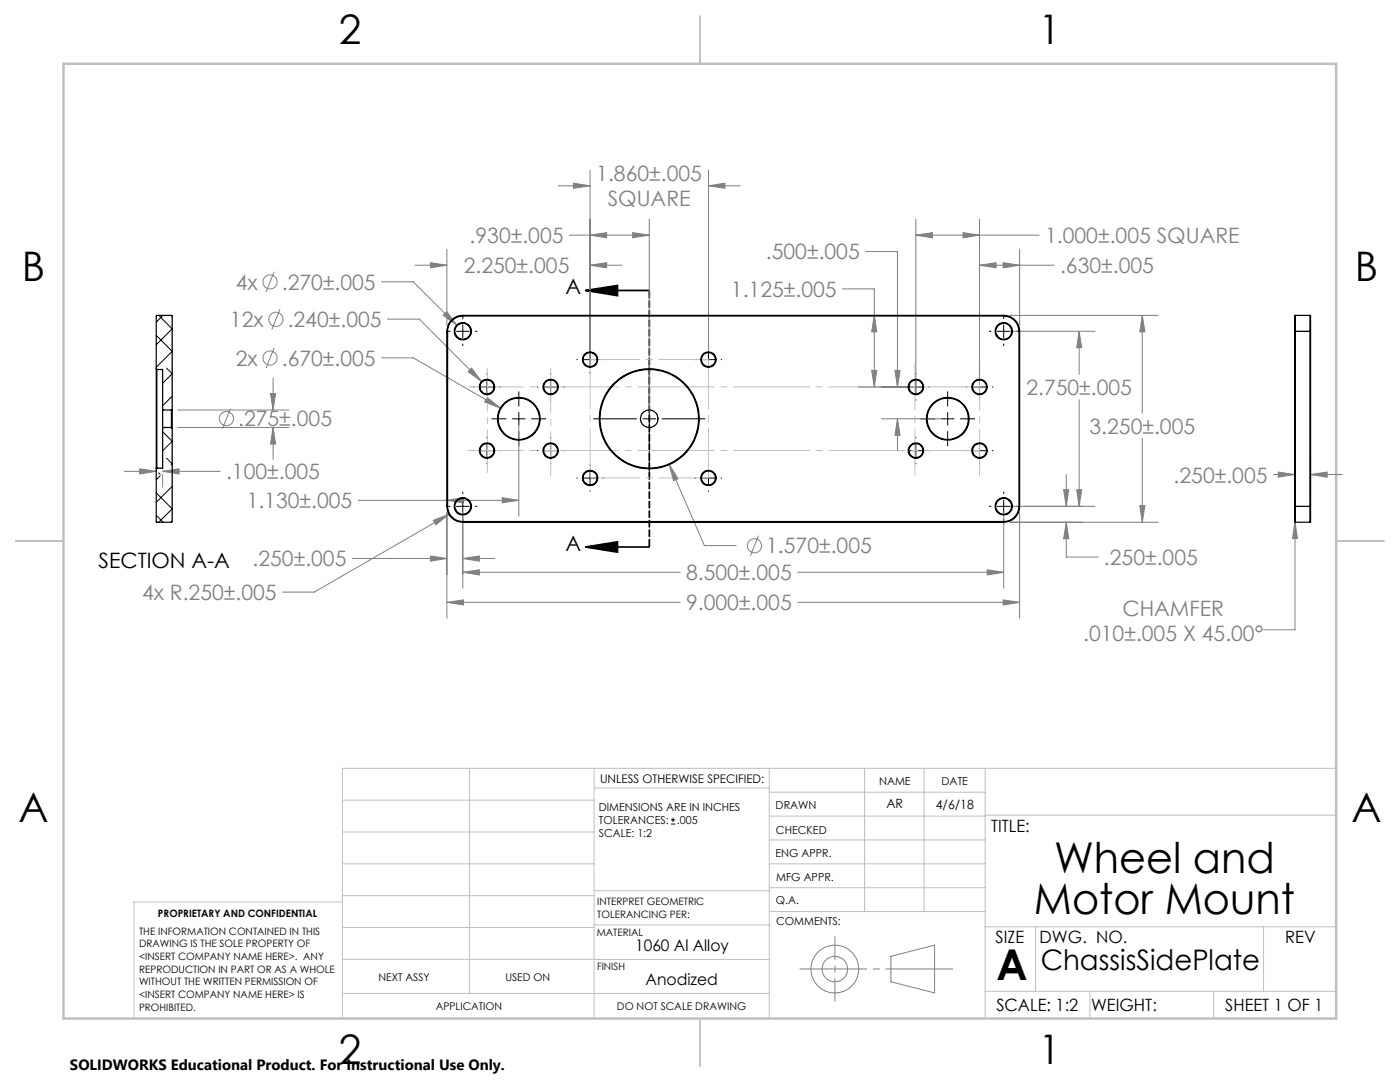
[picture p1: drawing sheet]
<svg xmlns="http://www.w3.org/2000/svg" width="279mm" height="216mm" viewBox="0 0 279 216" stroke-linecap="round" stroke-linejoin="round" font-family="sans-serif">
<g fill="none" stroke="#808080" stroke-width=".2">
<path d="M111.4 37.1h6.4M114.5 36.5l3.3 .6-3.3 .5zM117.8 33.9v36.6M141.4 37.1l3.3-.6v1.1zM141.4 33.9v36.6M141.4 37.1h6.3M54.7 54.2l-1.6 4.1M76.1 56.2h6.4l8.7 8.7M82.8 52.9h6.4M85.9 52.4l3.3 .5-3.3 .5zM89.2 49.7v15.1M113.6 46.9h16"/>
<path d="M117.8 52.9l3.3-.5v1zM117.8 46.9l3.3-.5v1zM117.8 52.9h6.3M126.3 46.4l3.3 .5-3.3 .5zM129.6 43.7v38.6M168.1 57.6h6.4v19.6M172.8 50.2h6.3v27M182.8 46.9l3.3-.5v1zM182.8 43.7v32.3M182.8 46.9h24.6M192.2 46.4l3.3 .5-3.3 .5zM195.5 52.9l3.3-.5v1z"/>
<path d="M195.5 43.7v32.3M195.5 52.9h14.9M200.2 52.4l3.3 .5-3.3 .5zM203.5 49.7v15.1M54 78.5h1l-.5 3.3zM54.5 75.5v6.3M54.7 69.4l-1.6 4M55.9 61.7l-1.6 4M76.1 71.4h6.4l17.4 10M77.3 63.7h6.4l12.4 12.4M88.4 62.9l.8-.7 2 2.7zM94.1 73.4l2 2.7-2.7-1.9z"/>
<path d="M97.3 79.3l2.6 2.1-3.2-1.2zM171.3 77.2h10.2M174 73.9h1l-.5 3.3zM174.5 62.9l.5 3.3h-1zM178.6 73.9h1l-.5 3.3zM201.6 66.1h16.9M201.6 62.9h29.5M215.4 66.1l.5 3.3h-1zM215.4 66.1v8.6M215.4 79.8v21.2M228 62.9l.5 3.3h-1zM228 62.9v19.5"/>
<path d="M24.8 94.1h6.4M27.9 93.6l3.3 .5-3.3 .5zM32.5 94.1l3.2-.5v1zM32.5 94.7v2.5M32.5 94.1h11.5M35.5 85.3h22.2M35.5 81.8h22.2M46 81.5l-1.6 4M54.5 85.3l.5 3.3h-1zM54.5 85.3v6.4M71.5 99.8h32M89.2 99.8l3.3-.5v1z"/>
<path d="M100.2 99.3l3.3 .5-3.3 .5zM103.5 84.8v18.2M133.6 92.7l1.7 2.8-.9 .4zM133.6 92.7l7 16.2h6.3M175.9 83.6h12M179.1 83.6l.5 3.3h-1zM179.1 83.6v6.3M212.3 97.7h1l-.5 3.3zM212.8 94.7v6.3M214.9 97.7h1l-.5 3.3zM228 87.5v16.7M254.1 94.7h4.3"/>
<path d="M255.1 94.2l3.3 .5-3.3 .5zM258.4 91.5v6.5M261.5 94.7l3.4-.5v1zM261.5 91.5v6.5M261.5 94.7h6.4M70.3 111.4h18.9M85.9 110.9l3.3 .5-3.3 .6zM86.5 103.8l3.1-1.2-2.6 2.1zM89.2 102.3v21.1M89.6 102.6l-26.9 15.5h-6.3M92.4 114.2l3.3-.5v1zM92.4 111.4l3.3-.5v1.1z"/>
<path d="M92.4 102.3v15.1M92.4 114.2h43.3M92.4 111.4h6.3M151.4 106.9l-1.6 4M159.2 114.2h41.1M197 113.7l3.3 .5-3.3 .5zM200.2 119.7l3.3 .5-3.3 .5zM200.3 102.3v15.1M201.6 101h16.9M201.6 104.2h29.5M203.5 102.3v21.1M212.8 104.2l.5 3.3h-1z"/>
<path d="M212.8 104.2v7h6.3M227.5 100.9h1l-.5 3.3zM258.4 104.1l.5 3.4h-.9zM258.4 104.1v21.6h-6.3M89.2 120.2l3.3-.5v1zM89.2 120.2h46.5M159.2 120.2h44.3M177.8 190.8l8.7-2.2v9.5l-8.7-2.2z"/>
<circle cx="53.9" cy="56.3" r="1.42"/>
<circle cx="53.9" cy="71.4" r="1.41"/>
<circle cx="55.1" cy="63.7" r="1.41"/>
<circle cx="45.2" cy="83.5" r="1.42"/>
<circle cx="150.6" cy="108.9" r="1.41"/>
<circle cx="166.6" cy="193.4" r="4.8"/>
<circle cx="166.6" cy="193.4" r="2.54"/>
</g>
<g fill="none" stroke="#000" stroke-width=".2">
<path d="M89.5 66.1h.3M91.1 66.1h2.5M92.4 63.3v.3M92.4 64.8v2.6M92.4 68.7v.3M94.5 77.2h.2M94.9 66.1h.3M95.9 77.2h2.6M97.2 74.5v.2M97.2 76v2.5M97.2 79.8v.1M99.7 77.2h.2"/>
<path d="M103.5 78.2v2.8M107.2 77.2h.2M108.6 77.2h2.6M109.9 74.5v.2M109.9 76v2.5M109.9 79.8v.1M112.4 77.2h.2M115.1 71.8h.1M116.5 71.8h2.5M117.8 69.1v.1M117.8 70.5v2.5M117.8 74.3v.1"/>
<path d="M120.3 71.8h.1M129.6 72.5v8.5M138.7 71.8h.2M140.1 71.8h2.6M141.4 69.1v.1M141.4 70.5v2.5M141.4 74.3v.1M143.9 71.8h.1M180.1 77.2h.1M181.5 77.2h2.5M182.8 74.5v.2M182.8 76v2.5"/>
<path d="M182.8 79.8v.1M185.3 77.2h.2M189.1 78.2v2.8M192.8 77.2h.1M194.2 77.2h2.5M195.5 74.5v.2M195.5 76v2.5M195.5 79.8v.1M197.4 66.1h.4M198 77.2h.2M199 66.1h2.6M200.3 63.3v.3"/>
<path d="M200.3 64.8v2.6M200.3 68.7v.3M202.8 66.1h.4M92.4 98.2v.3M92.4 99.8v2.5M94.5 89.9h.2M95.9 89.9h2.6M97.2 87.2v.2M97.2 88.7v2.5M97.2 92.5v.1M98.1 83.6h2.9M99.7 89.9h.2"/>
<path d="M102.3 83.6h2.5M103.5 82.3v2.5M103.5 86.1v2.9M106.1 83.6h2.8M107.2 89.9h.2M108.6 89.9h2.6M109.9 87.2v.2M109.9 88.7v2.5M109.9 92.5v.1M112.4 89.9h.2M115.1 95.4h.1M116.5 95.4h2.5"/>
<path d="M117.8 92.7v.2M117.8 94.1v2.6M117.8 97.9v.1M118.5 83.6h8.5M120.3 95.4h.1M128.3 83.6h2.5M129.6 82.3v2.5M129.6 86.1v8.6M132.1 83.6h8.6M138.7 95.4h.2M140.1 95.4h2.6M141.4 92.7v.2"/>
<path d="M141.4 94.1v2.6M141.4 97.9v.1M143.9 95.4h.1M180.1 89.9h.1M181.5 89.9h2.5M182.8 87.2v.2M182.8 88.7v2.5M182.8 92.5v.1M183.7 83.6h2.9M185.3 89.9h.2M187.9 83.6h2.5M189.1 82.3v2.5"/>
<path d="M189.1 86.1v2.9M191.7 83.6h2.8M192.8 89.9h.1M194.2 89.9h2.5M195.5 87.2v.2M195.5 88.7v2.5M195.5 92.5v.1M198 89.9h.2M200.3 98.2v.3M200.3 99.8v2.5M89.5 101h.3M91.1 101h2.5"/>
<path d="M92.4 103.6v.3M94.9 101h.3M197.4 101h.4M199 101h2.6M200.3 103.6v.3M202.8 101h.4M133.9 164.4h.9M133.9 163.6h.9M134.3 163.2v.8"/>
</g>
<path d="M116.9 58h12.7M116.9 58l6.3-1v2zM116.9 109.1h12.7M116.9 109.1l6.3-1v2.1z" fill="none" stroke="#000" stroke-width=".35"/>
<path d="M129.6 58v51.1" fill="none" stroke="#000" stroke-width=".35" stroke-dasharray="1.3 .6" stroke-dashoffset="-.2"/>
<path d="M159.6 193.3h30.6" fill="none" stroke="#808080" stroke-width=".2" stroke-dasharray="15.2 1.3 1.3 1.3" stroke-dashoffset="1.9"/>
<path d="M166.6 186.9v12.9" fill="none" stroke="#808080" stroke-width=".2" stroke-dasharray="15.2 1.3 1.3 1.3" stroke-dashoffset="10.7"/>
<path d="M97.3 73.5v20.8" fill="none" stroke="#c0c0c0" stroke-width=".2" stroke-dasharray="15.2 1.3 1.3 1.3" stroke-dashoffset="6.8"/>
<path d="M117.8 71.7v23.7M141.4 71.7h-23.6M117.8 95.4h23.6M141.4 95.4v-23.7" fill="none" stroke="#c0c0c0" stroke-width=".2" stroke-dasharray="15.2 1.3 1.3 1.3" stroke-dashoffset="5.3"/>
<path d="M195.5 77.2h-102.1M195.5 89.9h-102.1" fill="none" stroke="#c0c0c0" stroke-width=".2" stroke-dasharray="15.2 1.3 1.3 1.3" stroke-dashoffset="4.2"/>
<path d="M182.6 72.5v22.4M195.5 72.5v22.4" fill="none" stroke="#c0c0c0" stroke-width=".2" stroke-dasharray="15.2 1.3 1.3 1.3" stroke-dashoffset="5.9"/>
<path d="M109.9 73.5v21.4" fill="none" stroke="#c0c0c0" stroke-width=".2" stroke-dasharray="15.2 1.3 1.3 1.3" stroke-dashoffset="6.4"/>
<g fill="none" stroke="#c0c0c0" stroke-width=".2">
<path d="M68.3 159.7h50.3M93.7 153.3v44.9M118.6 153.3v49.9M118.6 157.2h34.9M153.5 153.3v49.9M153.5 158.1h43.1M172.5 153.3v28.6M184.4 153.3v28.6M196.6 153.3v49.9M266.7 153.3h-198.4v49.9M68.3 178.7h50.3M68.3 172.4h50.3"/>
<path d="M68.3 166h50.3M68.3 180h-41.6v23.2M118.6 177.7h35M153.5 167.6h43.1M153.5 162.8h43.1M153.5 172.4h43.1M153.5 177.1h43.1M196.6 162.7h70.1M68.3 198.2h85.2M68.3 191.4l85.2 .1M68.3 185.1h50.3M118.6 184.6h35"/>
<path d="M153.6 181.9h43M196.6 197.8h70.1M196.6 184.9h70.1M206.7 184.9v12.9M217.5 197.8v5.4M242.2 197.8v5.4M252.2 184.9v12.9"/>
</g>
<path d="M139.7 3.2v9.5M3.1 107.9h9.6M266.7 107.9h9.5M139.7 203.2v9.6" fill="none" stroke="#c0c0c0" stroke-width=".25"/>
<path d="M12.7 12.7h254v190.5h-254z" fill="none" stroke="#c0c0c0" stroke-width=".5"/>
<path d="M116.9 58l6.3-1v2zM116.9 109.1l6.3-1v2.1z" fill="#000"/>
<path d="M88.4 62.9l2.8 2-2-2.7zM94.1 73.4l-.7 .8 2.7 1.9zM97.3 79.3l-.6 .9 3.2 1.2zM133.6 92.7l.8 3.2 .9-.4zM92.4 114.2l3.3-.5v1zM197 113.7l3.3 .5-3.3 .5zM89.2 120.2l3.3-.5v1zM200.2 119.7l3.3 .5-3.3 .5zM214.9 97.7h1l-.5 3.3zM215.4 66.1l.5 3.3h-1zM227.5 100.9h1l-.5 3.3zM228 62.9l.5 3.3h-1zM86.5 103.8l.5 .9 2.6-2.1zM182.8 46.9l3.3-.5v1zM192.2 46.4l3.3 .5-3.3 .5zM200.2 52.4l3.3 .5-3.3 .5zM195.5 52.9l3.3-.5v1zM92.4 111.4l3.3-.5v1.1zM85.9 110.9l3.3 .5-3.3 .6zM212.3 97.7h1l-.5 3.3zM212.8 104.2l.5 3.3h-1zM100.2 99.3l3.3 .5-3.3 .5zM89.2 99.8l3.3-.5v1zM174 73.9h1l-.5 3.3zM174.5 62.9l.5 3.3h-1zM141.4 37.1l3.3-.6v1.1zM114.5 36.5l3.3 .6-3.3 .5zM117.8 52.9l3.3-.5v1zM85.9 52.4l3.3 .5-3.3 .5zM126.3 46.4l3.3 .5-3.3 .5zM117.8 46.9l3.3-.5v1zM178.6 73.9h1l-.5 3.3zM179.1 83.6l.5 3.3h-1zM255.1 94.2l3.3 .5-3.3 .5zM261.5 94.7l3.4-.5v1zM258.4 104.1l.5 3.4h-.9zM32.5 94.1l3.2-.5v1zM27.9 93.6l3.3 .5-3.3 .5zM54.5 85.3l.5 3.3h-1zM54 78.5h1l-.5 3.3z" fill="#808080"/>
<g fill="none" stroke="#000" stroke-width=".25">
<path d="M31.2 73.6v19.9M31.2 73.6v-10.6l.1-.1h2.9l.2 .1v18.7M31.2 73.6l.1 .1M31.3 73.7v19.7M31.3 73.7h1.2v8.1M89.2 66.1h.1M89.2 66.1v34.9M89.3 66.1v34.9M92.4 63a3.1 3.1 0 0 0-3.1 3.1M92.4 62.9a3.2 3.2 0 0 0-3.2 3.2M92.4 62.9h107.9M92.4 63h107.9"/>
<path d="M92.4 62.9v.1M200.3 63a3.1 3.1 0 0 1 3.1 3.1M200.3 62.9a3.2 3.2 0 0 1 3.2 3.2M200.3 62.9v.1M203.4 66.1h.1M203.4 66.1v34.9M203.5 66.1v34.9M258.4 66.1h3.1M258.4 66.1v34.9M258.5 62.9v41.3M258.5 62.9l-.1 .1v3.1M258.5 62.9h2.9"/>
<path d="M261.4 62.9v41.3M261.4 62.9l.1 .1v3.1M261.5 66.1v34.9M31.3 93.4l-.1 .1M32.5 81.8v3.5M32.5 81.8h1.7M32.5 85.3h1.7M32.5 85.3v8.1h-1.2M34.2 81.8v3.5M34.2 85.3l.2 .1M34.4 81.7v3.7M34.4 85.4v18.7l-.2 .1h-2.9l-.1-.1v-10.6"/>
<path d="M34.4 81.7l-.2 .1M89.2 101a3.2 3.2 0 0 0 3.2 3.2M89.2 101h.1M89.3 101a3 3 0 0 0 3.1 3.1M92.4 104.1v.1M92.4 104.1h107.9M92.4 104.2h107.9M200.3 104.1v.1M203.4 101a3.1 3.1 0 0 1-3.1 3.1M203.4 101h.1M203.5 101a3.2 3.2 0 0 1-3.2 3.2M258.4 101v3.1l.1 .1"/>
<path d="M258.4 101h3.1M258.5 104.2h2.9M261.5 101v3.1l-.1 .1"/>
<circle cx="92.4" cy="66.1" r="1.58"/>
<circle cx="92.4" cy="66.1" r="1.72"/>
<circle cx="97.2" cy="77.2" r="1.52"/>
<circle cx="97.2" cy="77.2" r="1.4"/>
<circle cx="109.9" cy="77.2" r="1.52"/>
<circle cx="109.9" cy="77.2" r="1.4"/>
<circle cx="117.8" cy="71.7" r="1.52"/>
<circle cx="117.8" cy="71.7" r="1.4"/>
<circle cx="141.4" cy="71.7" r="1.53"/>
<circle cx="141.4" cy="71.7" r="1.39"/>
<circle cx="182.8" cy="77.2" r="1.39"/>
<circle cx="182.8" cy="77.2" r="1.53"/>
<circle cx="195.5" cy="77.2" r="1.39"/>
<circle cx="195.5" cy="77.2" r="1.53"/>
<circle cx="200.3" cy="66.1" r="1.58"/>
<circle cx="200.3" cy="66.1" r="1.72"/>
<circle cx="97.2" cy="89.9" r="1.52"/>
<circle cx="97.2" cy="89.9" r="1.4"/>
<circle cx="103.5" cy="83.5" r="4.1"/>
<circle cx="103.6" cy="83.6" r="4.3"/>
<circle cx="109.9" cy="89.9" r="1.52"/>
<circle cx="109.9" cy="89.9" r="1.4"/>
<circle cx="117.8" cy="95.4" r="1.52"/>
<circle cx="117.8" cy="95.4" r="1.4"/>
<circle cx="129.6" cy="83.6" r="1.74"/>
<circle cx="129.6" cy="83.6" r="10"/>
<circle cx="129.6" cy="83.6" r="9.8"/>
<circle cx="141.4" cy="95.4" r="1.53"/>
<circle cx="141.4" cy="95.4" r="1.39"/>
<circle cx="182.8" cy="89.9" r="1.39"/>
<circle cx="182.8" cy="89.9" r="1.53"/>
<circle cx="189.1" cy="83.6" r="4.1"/>
<circle cx="189.1" cy="83.6" r="4.3"/>
<circle cx="195.5" cy="89.9" r="1.39"/>
<circle cx="195.5" cy="89.9" r="1.53"/>
<circle cx="92.4" cy="101" r="1.58"/>
<circle cx="92.4" cy="101" r="1.72"/>
<circle cx="200.3" cy="101" r="1.58"/>
<circle cx="200.3" cy="101" r="1.72"/>
</g>
<g fill="none" stroke="#000" stroke-width=".2">
<path d="M31.2 66.9l3.2 3.2-3.2 3.2M31.7 62.9l2.7 2.7-3.2 3.2M32.5 62.9l-1.3 1.4M33.2 73.4l1.2 1.2-1.9 1.9M34.4 79.1l-1.9 1.9M31.2 98.4l3.2 3.1-2.7 2.7M31.6 95.3l-.4 .4M31.7 94.4l.3 .2M32 94.9l-.3 .3M32.5 86.1l1.9 2-1.9 1.9M32.5 81.7l.1 .1M32.6 85.3l-.1 .2"/>
<path d="M33.2 91.4l1.2 1.1-.3 .3M34.4 97l-3.2 3.2M31.2 102.8l1.3 1.4"/>
</g>
<g font-size="8.5">
<text x="210.4" y="174.2">Wheel and</text>
<text x="206.3" y="182.3">Motor Mount</text>
<text x="198.9" y="195.5">A</text>
</g>
<g font-size="8.1">
<text x="67.6" y="8.9">2</text>
<text x="207.3" y="8.9">1</text>
<text x="4.4" y="56.2">B</text>
<text x="270.4" y="56.2">B</text>
<text x="3.7" y="164.1">A</text>
<text x="269.7" y="164.1">A</text>
<text x="67.6" y="212.4">2</text>
<text x="207.3" y="212.4">1</text>
</g>
<text font-size="5.6" x="207.7" y="193.5">ChassisSidePlate</text>
<g font-size="4.2" fill="#808080">
<text x="119" y="36.1">1.860±.005</text>
<text x="121.3" y="41.2">SQUARE</text>
<text x="93.7" y="48.5">.930±.005</text>
<text x="152.9" y="51.8">.500±.005</text>
<text x="208.6" y="48.5">1.000±.005 SQUARE</text>
<text x="47.1" y="57.8">4x</text>
<text x="56.2" y="57.8">.270±.005</text>
<text x="92.6" y="54.5">2.250±.005</text>
<text x="145.9" y="59.2">1.125±.005</text>
<text x="211.6" y="54.5">.630±.005</text>
<text x="45.9" y="65.2">12x</text>
<text x="57.4" y="65.2">.240±.005</text>
<text x="47.1" y="73">2x</text>
<text x="56.2" y="73">.670±.005</text>
<text x="204.8" y="78.8">2.750±.005</text>
<text x="47.5" y="85.1">.275±.005</text>
<text x="217.4" y="86.6">3.250±.005</text>
<text x="45.1" y="95.6">.100±.005</text>
<text x="49.2" y="101.4">1.130±.005</text>
<text x="234.2" y="96.3">.250±.005</text>
<text x="50.4" y="113">.250±.005</text>
<text x="152.9" y="110.4">1.570±.005</text>
<text x="220.3" y="112.7">.250±.005</text>
<text x="28.3" y="119.7">4x R.250±.005</text>
<text x="136.9" y="115.8">8.500±.005</text>
<text x="136.9" y="121.8">9.000±.005</text>
<text x="224" y="122.9">CHAMFER</text>
<text x="216.2" y="128">.010±.005 X 45.00°</text>
</g>
<g font-size="4.2">
<text x="112.8" y="58.7">A</text>
<text x="19.7" y="113.3">SECTION A-A</text>
<text x="112.8" y="109.9">A</text>
</g>
<g font-size="3.4">
<text x="197.8" y="166">TITLE:</text>
<text x="198.7" y="188.1">SIZE</text>
<text x="207.5" y="188.1">DWG. NO.</text>
<text x="256.5" y="188.2">REV</text>
<text x="198.8" y="201.7">SCALE: 1:2</text>
<text x="217.7" y="201.8">WEIGHT:</text>
<text x="244.5" y="201.7">SHEET 1 OF 1</text>
</g>
<g font-size="3.2">
<text x="126.8" y="189.8">1060 Al Alloy</text>
<text x="128.8" y="196.6">Anodized</text>
</g>
<text font-size="3" x="14" y="213.5">SOLIDWORKS Educational Product. For Instructional Use Only.</text>
<g font-size="2.5">
<text x="176.9" y="161.3">AR</text>
<text x="186.8" y="161.4">4/6/18</text>
</g>
<text font-size="2.4" x="119.8" y="156.2">UNLESS OTHERWISE SPECIFIED:</text>
<g font-size="2.2">
<text x="119.5" y="161.8">DIMENSIONS ARE IN INCHES</text>
<text x="154.8" y="161.4">DRAWN</text>
<text x="175.4" y="156.6">NAME</text>
<text x="187.9" y="156.7">DATE</text>
<text x="119.5" y="167.1">SCALE: 1:2</text>
<text x="119.5" y="164.4">TOLERANCES:</text>
<text x="135.1" y="164.4">.005</text>
<text x="154.9" y="166.3">CHECKED</text>
<text x="154.8" y="171">ENG APPR.</text>
<text x="154.9" y="175.7">MFG APPR.</text>
<text x="154.9" y="180.4">Q.A.</text>
<text x="154.9" y="184.6">COMMENTS:</text>
</g>
<g font-size="2.1">
<text x="75.5" y="195.7">NEXT ASSY</text>
<text x="100.9" y="195.7">USED ON</text>
<text x="86.9" y="201.5">APPLICATION</text>
<text x="123.1" y="201.6">DO NOT SCALE DRAWING</text>
</g>
<g font-size="2">
<text x="31.5" y="182.9">PROPRIETARY AND CONFIDENTIAL</text>
<text x="119.2" y="180.6">INTERPRET GEOMETRIC</text>
<text x="119.2" y="183.1">TOLERANCING PER:</text>
<text x="27.8" y="186.5">THE INFORMATION CONTAINED IN THIS</text>
<text x="27.8" y="189">DRAWING IS THE SOLE PROPERTY OF</text>
<text x="27.8" y="191.6">&lt;INSERT COMPANY NAME HERE&gt;. ANY</text>
<text x="119.1" y="186.7">MATERIAL</text>
<text x="27.8" y="194.1">REPRODUCTION IN PART OR AS A WHOLE</text>
<text x="27.8" y="196.6">WITHOUT THE WRITTEN PERMISSION OF</text>
<text x="119.1" y="193.5">FINISH</text>
<text x="27.8" y="199.1">&lt;INSERT COMPANY NAME HERE&gt; IS</text>
<text x="27.8" y="201.7">PROHIBITED.</text>
</g>
</svg>
